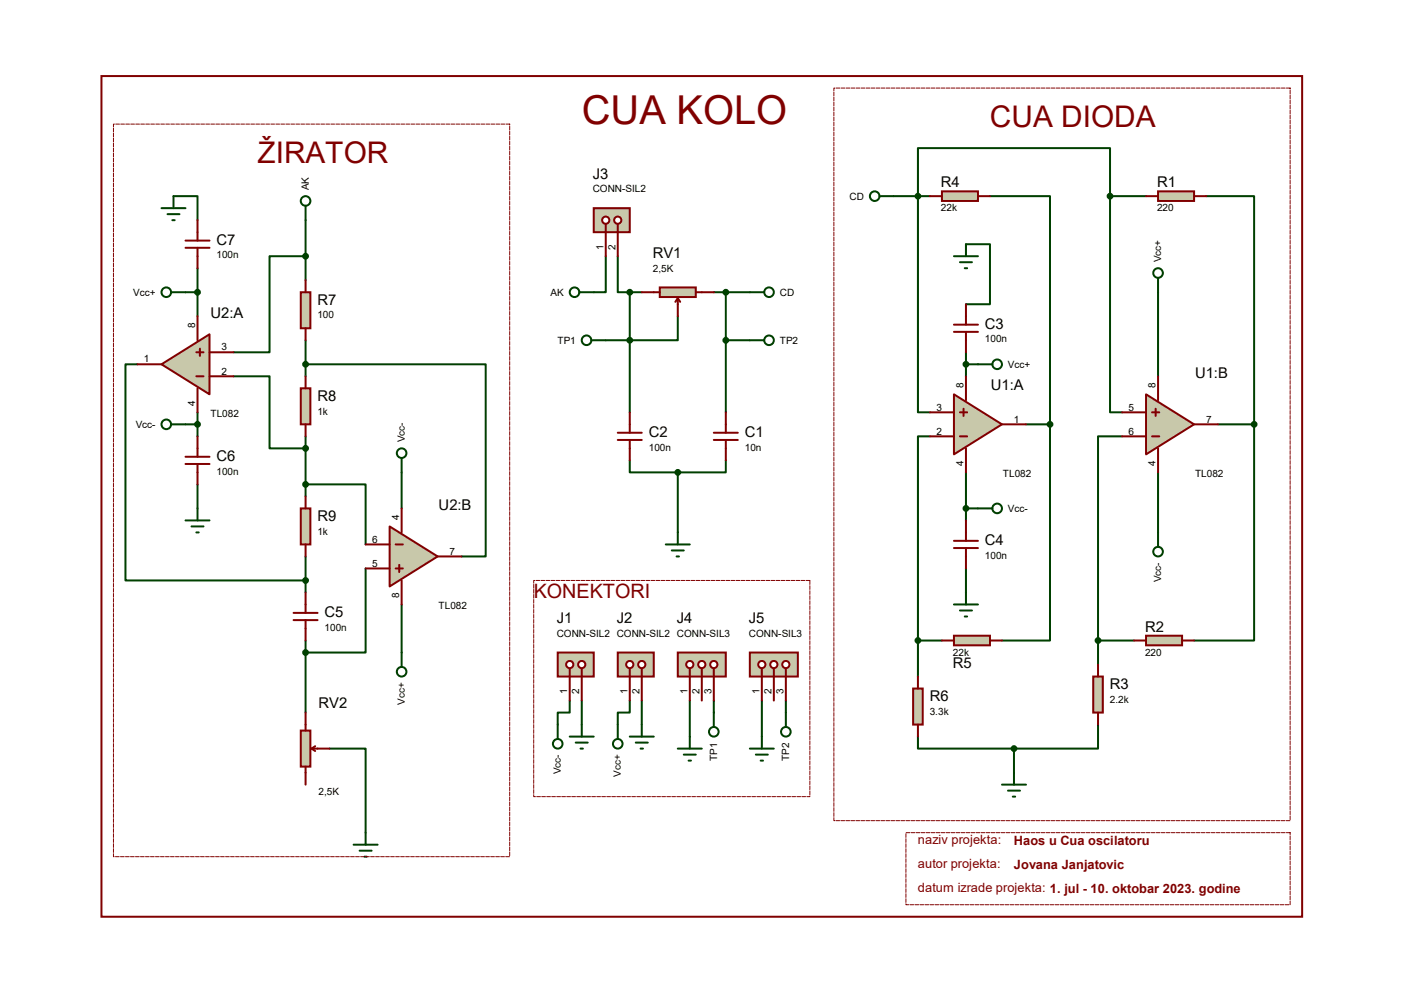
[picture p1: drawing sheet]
<svg xmlns="http://www.w3.org/2000/svg" width="297mm" height="210mm" viewBox="0 0 297 210" stroke-linecap="round" stroke-linejoin="round" font-family="sans-serif">
<g fill="none" stroke="#004000" stroke-width=".42">
<path d="M36.7 41.5h5.1v5.1M41.8 56.7v10.2M64.6 54.2h-7.6v20.3h-7.6M64.6 46.6v12.7M128.1 54.2v7.6h-2.5M130.7 54.2v7.6h2.5M189.1 41.5h7.6M204.3 51.6h5.1v12.7h-5.1M209.4 41.5h12.7v48.2M234.8 41.5v-10.2h-40.6v55.9h2.5M234.8 41.5v45.7h2.6M234.8 41.5h7.6"/>
<path d="M255.1 41.5h10.2v48.2M29.1 77h-2.6v45.8h38.1M39.2 61.8h2.6M49.4 79.6h7.6v15.2h7.6M64.6 77h38.1v40.7h-5M64.6 72v7.6M133.2 61.8h2.6M133.2 61.8v25.4M143.4 66.9v5.1h-15.3M151 61.8h7.6M153.5 72h5.1M153.5 61.8v25.4"/>
<path d="M204.3 74.5v5.1M204.3 77h2.6M245 61.8v17.8M39.2 89.7h2.6M41.8 87.2v5.1M64.6 92.3v12.7M85 99.9v7.6M133.2 97.4v2.5h10.2M143.4 99.9v12.7M153.5 97.4v2.5h-10.1M196.7 92.3h-2.5v43.2M204.3 99.9v10.2"/>
<path d="M217 89.7h5.1M222.1 89.7v45.8h-10.1M237.4 92.3h-5.1v43.2M245 99.9v12.7M257.7 89.7h7.6M265.3 89.7v45.8h-12.7M41.8 102.4v5.1M64.6 102.4h12.7v12.7M64.6 117.7v7.6M204.3 107.5h2.6M64.6 135.5v15.2M77.3 120.2v17.8h-12.7"/>
<path d="M85 127.8v10.2M194.2 135.5h5.1M194.2 135.5v7.6M204.3 120.2v5.1M232.3 135.5v5M232.3 135.5h7.6M69.7 158.3h7.6v17.8M120.5 148.2v2.5h-2.5v2.5M123.1 148.2v5M133.2 148.2v2.5h-2.5v2.5M135.8 148.2v5M145.9 148.2v7.6"/>
<path d="M151 148.2v2.5M161.2 148.2v7.6M166.2 148.2v2.5M194.2 155.8v2.5h20.3M214.5 158.3v5.1M232.3 153.2v5.1h-17.8"/>
</g>
<path d="M242.4 83.4l10.2 6.3-10.2 6.4z" fill="#c8c8aa" stroke="#800000" stroke-width=".42"/>
<path d="M245 79.6v5.1M237.4 92.3h5M237.4 87.2h5M243.7 92.3h1.5M243.7 87.2h1.5M244.5 86.4v1.6M245 94.8v5.1M252.6 89.7h5.1" fill="none" stroke="#800000" stroke-width=".42"/>
<path d="M34.2 77l10.1-6.3v12.7z" fill="#c8c8aa" stroke="#800000" stroke-width=".42"/>
<path d="M29.1 77h5.1M41.5 79.6h1.6M41.5 74.5h1.6M41.8 66.9v5.1M42.3 73.7v1.6M44.3 79.6h5.1M44.3 74.5h5.1M41.8 82.1v5.1" fill="none" stroke="#800000" stroke-width=".42"/>
<path d="M82.4 111.3l10.2 6.4-10.2 6.3z" fill="#c8c8aa" stroke="#800000" stroke-width=".42"/>
<path d="M77.3 115.1h5.1M83.7 115.1h1.5M84.5 119.5v1.5M85 107.5v5.1M92.6 117.7h5.1M77.3 120.2h5.1M83.7 120.2h1.5M85 122.8v5" fill="none" stroke="#800000" stroke-width=".42"/>
<path d="M245 40.5h7.6v2h-7.6z" fill="#c8c8aa" stroke="#800000" stroke-width=".42"/>
<path d="M242.4 41.5h2.6M252.6 41.5h2.5" fill="none" stroke="#800000" stroke-width=".42"/>
<path d="M242.4 134.5h7.7v2h-7.7z" fill="#c8c8aa" stroke="#800000" stroke-width=".42"/>
<path d="M239.9 135.5h2.5M250.1 135.5h2.5" fill="none" stroke="#800000" stroke-width=".42"/>
<path d="M231.3 143.1h2v7.6h-2z" fill="#c8c8aa" stroke="#800000" stroke-width=".42"/>
<path d="M232.3 140.5v2.6M232.3 150.7v2.5" fill="none" stroke="#800000" stroke-width=".42"/>
<path d="M199.3 40.5h7.6v2h-7.6z" fill="#c8c8aa" stroke="#800000" stroke-width=".42"/>
<path d="M196.7 41.5h2.6M206.9 41.5h2.5" fill="none" stroke="#800000" stroke-width=".42"/>
<path d="M201.8 134.5h7.6v2h-7.6z" fill="#c8c8aa" stroke="#800000" stroke-width=".42"/>
<path d="M199.3 135.5h2.5M209.4 135.5h2.6" fill="none" stroke="#800000" stroke-width=".42"/>
<path d="M193.2 145.6h2v7.6h-2z" fill="#c8c8aa" stroke="#800000" stroke-width=".42"/>
<path d="M194.2 143.1v2.5M194.2 153.2v2.6" fill="none" stroke="#800000" stroke-width=".42"/>
<path d="M63.6 61.8h2.1v7.6h-2.1z" fill="#c8c8aa" stroke="#800000" stroke-width=".42"/>
<path d="M64.6 59.3v2.5M64.6 69.4v2.6" fill="none" stroke="#800000" stroke-width=".42"/>
<path d="M63.6 82.1h2.1v7.6h-2.1z" fill="#c8c8aa" stroke="#800000" stroke-width=".42"/>
<path d="M64.6 79.6v2.5M64.6 89.7v2.6" fill="none" stroke="#800000" stroke-width=".42"/>
<path d="M63.6 107.5h2.1v7.6h-2.1z" fill="#c8c8aa" stroke="#800000" stroke-width=".42"/>
<g fill="none" stroke="#800000" stroke-width=".42">
<path d="M130.7 91.5h5.1M130.7 93h5.1M133.2 87.2v4.3M133.2 93v4.4M151 91.5h5.1M151 93h5.1M153.5 87.2v4.3M153.5 93v4.4M64.6 105v2.5M64.6 115.1v2.6M201.8 114.4h5.1M201.8 115.9h5.1"/>
<path d="M204.3 110.1v4.3M204.3 115.9v4.3M62.1 129.6h5.1M62.1 131.1h5.1M64.6 125.3v4.3M64.6 131.1v4.4"/>
</g>
<g fill="#004000" stroke="#004000" stroke-width=".42">
<circle cx="265.3" cy="89.7" r=".51"/>
<circle cx="232.3" cy="135.5" r=".51"/>
<circle cx="222.1" cy="89.7" r=".51"/>
</g>
<g fill="none" stroke="#004000" stroke-width=".42">
<path d="M130.7 153.2v3.1M74.8 178.6h5.1M76.1 179.9h2.5M77.3 176.1v2.5M212 165.9h5M213.2 167.2h2.6M214.2 168.5h.6M214.5 163.4v2.5M77.1 181.2h.5"/>
<circle cx="130.7" cy="157.3" r="1.02"/>
</g>
<path d="M201.8 83.4l10.2 6.3-10.2 6.4z" fill="#c8c8aa" stroke="#800000" stroke-width=".42"/>
<path d="M201.8 68.7h5.1M201.8 70.2h5.1M204.3 64.3v4.4M204.3 70.2v4.3M204.3 79.6v5.1M196.7 92.3h5.1M196.7 87.2h5.1M203.1 92.3h1.5M203.1 87.2h1.5M203.8 86.4v1.6M204.3 94.8v5.1M212 89.7h5" fill="none" stroke="#800000" stroke-width=".42"/>
<g fill="none" stroke="#004000" stroke-width=".42">
<path d="M245 58.8v3M206.9 77h3M206.9 107.5h3M245 112.6v3.1M118 153.2v3.1"/>
<circle cx="245" cy="57.7" r="1.02"/>
<circle cx="210.9" cy="77" r="1.02"/>
<circle cx="210.9" cy="107.5" r="1.02"/>
<circle cx="245" cy="116.7" r="1.02"/>
<circle cx="118" cy="157.3" r="1.02"/>
</g>
<g fill="#004000" stroke="#004000" stroke-width=".42">
<circle cx="194.2" cy="135.5" r=".51"/>
<circle cx="194.2" cy="41.5" r=".51"/>
</g>
<path d="M139.6 60.8h7.6v2h-7.6z" fill="#c8c8aa" stroke="#800000" stroke-width=".42"/>
<path d="M135.8 61.8h3.8M143.4 63.1l-.5 .7M143.4 63.1l.5 .7M143.4 63.1v3.8M147.2 61.8h3.8" fill="none" stroke="#800000" stroke-width=".42"/>
<circle cx="153.5" cy="61.8" r=".51" fill="#004000" stroke="#004000" stroke-width=".42"/>
<path d="M63.6 154.5h2.1v7.6h-2.1z" fill="#c8c8aa" stroke="#800000" stroke-width=".42"/>
<g fill="none" stroke="#800000" stroke-width=".42">
<path d="M21.5 16.1h254v177.8h-254zM39.2 50.9h5.1M39.2 52.4h5.1M41.8 46.6v4.3M41.8 52.4v4.3M39.2 96.6h5.1M39.2 98.1h5.1M41.8 92.3v4.3M41.8 98.1v4.3M64.6 150.7v3.8M65.9 158.3l.8 .5M65.9 158.3h3.8"/>
<path d="M66.7 157.8l-.8 .5M64.6 162.1v3.8"/>
</g>
<g fill="#004000" stroke="#004000" stroke-width=".42">
<circle cx="64.6" cy="102.4" r=".51"/>
<circle cx="64.6" cy="138" r=".51"/>
<circle cx="64.6" cy="77" r=".51"/>
<circle cx="133.2" cy="72" r=".51"/>
<circle cx="64.6" cy="54.2" r=".51"/>
<circle cx="64.6" cy="94.8" r=".51"/>
<circle cx="64.6" cy="122.8" r=".51"/>
<circle cx="234.8" cy="41.5" r=".51"/>
<circle cx="143.4" cy="99.9" r=".51"/>
<circle cx="204.3" cy="107.5" r=".51"/>
<circle cx="204.3" cy="77" r=".51"/>
<circle cx="41.8" cy="61.8" r=".51"/>
<circle cx="41.8" cy="89.7" r=".51"/>
</g>
<g fill="none" stroke="#004000" stroke-width=".42">
<path d="M34.2 44h5M35.4 45.3h2.6M36.4 46.6h.6M36.7 41.5v2.5M64.6 43.5v3.1M186.1 41.5h3M201.8 54.2h5.1M203.1 55.5h2.5M204.1 56.7h.5M204.3 51.6v2.6M36.2 61.8h3M122.6 61.8h3"/>
<path d="M158.6 61.8h3.1M36.2 89.7h3M85 96.9v3M39.2 110.1h5.1M40.5 111.3h2.6M41.5 112.6h.5M41.8 107.5v2.6M140.8 115.1h5.1M142.1 116.4h2.6M143.1 117.7h.5M143.4 112.6v2.5M85 138v3.1"/>
<path d="M201.8 127.8h5.1M203.1 129.1h2.5M204.1 130.4h.5M204.3 125.3v2.5M120.5 155.8h5.1M121.8 157.1h2.5M122.8 158.3h.5M123.1 153.2v2.6"/>
<circle cx="64.6" cy="42.5" r="1.02"/>
<circle cx="185" cy="41.5" r="1.02"/>
<circle cx="35.2" cy="61.8" r="1.02"/>
<circle cx="121.5" cy="61.8" r="1.02"/>
<circle cx="162.7" cy="61.8" r="1.02"/>
<circle cx="35.2" cy="89.7" r="1.02"/>
<circle cx="85" cy="95.8" r="1.02"/>
<circle cx="85" cy="142.1" r="1.02"/>
</g>
<path d="M176.4 18.6h96.5v155h-96.5zM24 26.2h83.8v155h-83.8zM112.9 122.8h58.4v45.7h-58.4z" fill="none" stroke="#800000" stroke-width=".21" stroke-dasharray=".8 .3"/>
<path d="M118 138h7.6v5.1h-7.6z" fill="#c8c8aa" stroke="#800000" stroke-width=".42"/>
<path d="M120.5 141.3v1.8" fill="none" stroke="#800000" stroke-width=".42"/>
<circle cx="120.5" cy="140.5" r=".76" fill="#fff" stroke="#800000" stroke-width=".42"/>
<path d="M123.1 141.3v1.8" fill="none" stroke="#800000" stroke-width=".42"/>
<circle cx="123.1" cy="140.5" r=".76" fill="#fff" stroke="#800000" stroke-width=".42"/>
<path d="M120.5 143.1v5.1M123.1 143.1v5.1" fill="none" stroke="#800000" stroke-width=".42"/>
<path d="M130.7 138h7.6v5.1h-7.6z" fill="#c8c8aa" stroke="#800000" stroke-width=".42"/>
<path d="M133.2 141.3v1.8" fill="none" stroke="#800000" stroke-width=".42"/>
<circle cx="133.2" cy="140.5" r=".76" fill="#fff" stroke="#800000" stroke-width=".42"/>
<path d="M135.8 141.3v1.8" fill="none" stroke="#800000" stroke-width=".42"/>
<circle cx="135.8" cy="140.5" r=".76" fill="#fff" stroke="#800000" stroke-width=".42"/>
<path d="M133.2 143.1v5.1M135.8 143.1v5.1" fill="none" stroke="#800000" stroke-width=".42"/>
<path d="M133.2 155.8h5.1M134.5 157.1h2.5M135.5 158.3h.5M135.8 153.2v2.6" fill="none" stroke="#004000" stroke-width=".42"/>
<path d="M125.6 44h7.6v5.1h-7.6z" fill="#c8c8aa" stroke="#800000" stroke-width=".42"/>
<path d="M128.1 47.3v1.8" fill="none" stroke="#800000" stroke-width=".42"/>
<circle cx="128.1" cy="46.6" r=".76" fill="#fff" stroke="#800000" stroke-width=".42"/>
<path d="M130.7 47.3v1.8" fill="none" stroke="#800000" stroke-width=".42"/>
<circle cx="130.7" cy="46.6" r=".76" fill="#fff" stroke="#800000" stroke-width=".42"/>
<path d="M128.1 49.1v5.1M130.7 49.1v5.1" fill="none" stroke="#800000" stroke-width=".42"/>
<circle cx="133.2" cy="61.8" r=".51" fill="#004000" stroke="#004000" stroke-width=".42"/>
<path d="M143.4 158.3h5.1M144.7 159.6h2.5M145.9 155.8v2.5M158.6 158.3h5.1M159.9 159.6h2.5M161.2 155.8v2.5M145.7 160.9h.5M160.9 160.9h.5" fill="none" stroke="#004000" stroke-width=".42"/>
<path d="M143.4 138h10.1v5.1h-10.1z" fill="#c8c8aa" stroke="#800000" stroke-width=".42"/>
<path d="M145.9 141.3v1.8" fill="none" stroke="#800000" stroke-width=".42"/>
<circle cx="145.9" cy="140.5" r=".76" fill="#fff" stroke="#800000" stroke-width=".42"/>
<path d="M148.5 141.3v1.8" fill="none" stroke="#800000" stroke-width=".42"/>
<circle cx="148.5" cy="140.5" r=".76" fill="#fff" stroke="#800000" stroke-width=".42"/>
<path d="M151 141.3v1.8" fill="none" stroke="#800000" stroke-width=".42"/>
<circle cx="151" cy="140.5" r=".76" fill="#fff" stroke="#800000" stroke-width=".42"/>
<path d="M145.9 143.1v5.1M148.5 143.1v5.1M151 143.1v5.1" fill="none" stroke="#800000" stroke-width=".42"/>
<path d="M158.6 138h10.2v5.1h-10.2z" fill="#c8c8aa" stroke="#800000" stroke-width=".42"/>
<path d="M161.2 141.3v1.8" fill="none" stroke="#800000" stroke-width=".42"/>
<circle cx="161.2" cy="140.5" r=".76" fill="#fff" stroke="#800000" stroke-width=".42"/>
<path d="M163.7 141.3v1.8" fill="none" stroke="#800000" stroke-width=".42"/>
<circle cx="163.7" cy="140.5" r=".76" fill="#fff" stroke="#800000" stroke-width=".42"/>
<path d="M166.2 141.3v1.8" fill="none" stroke="#800000" stroke-width=".42"/>
<circle cx="166.2" cy="140.5" r=".76" fill="#fff" stroke="#800000" stroke-width=".42"/>
<path d="M161.2 143.1v5.1M163.7 143.1v5.1M166.2 143.1v5.1" fill="none" stroke="#800000" stroke-width=".42"/>
<g fill="none" stroke="#004000" stroke-width=".42">
<path d="M125.1 72h3M158.6 72h3.1M151 150.7v3.1M166.2 150.7v3.1"/>
<circle cx="124.1" cy="72" r="1.02"/>
<circle cx="162.7" cy="72" r="1.02"/>
<circle cx="151" cy="154.8" r="1.02"/>
<circle cx="166.2" cy="154.8" r="1.02"/>
</g>
<g fill="#004000" stroke="#004000" stroke-width=".42">
<circle cx="153.5" cy="72" r=".51"/>
<circle cx="214.5" cy="158.3" r=".51"/>
</g>
<path d="M191.6 176.1h81.3v15.2h-81.3z" fill="none" stroke="#800000" stroke-width=".21" stroke-dasharray=".8 .3"/>
<text font-size="8.4" fill="#800000" x="123.1" y="26.2">CUA KOLO</text>
<g font-size="6.3" fill="#800000">
<text x="209.4" y="26.9">CUA DIODA</text>
<text x="54.5" y="34.5">ŽIRATOR</text>
</g>
<text font-size="4.2" fill="#800000" x="112.9" y="126.6">KONEKTORI</text>
<g font-size="3.1">
<text x="125.4" y="37.8">J3</text>
<text x="199.1" y="39.6">R4</text>
<text x="244.8" y="39.6">R1</text>
<text x="45.8" y="51.7">C7</text>
<text x="138.1" y="54.5">RV1</text>
<text x="67.1" y="64.4">R7</text>
<text x="44.5" y="67.3">U2:A</text>
<text x="208.4" y="69.5">C3</text>
<text x="209.6" y="82.5">U1:A</text>
<text x="252.8" y="80">U1:B</text>
<text x="67.1" y="84.8">R8</text>
<text x="137.2" y="92.4">C2</text>
<text x="157.6" y="92.4">C1</text>
<text x="45.8" y="97.5">C6</text>
<text x="92.8" y="107.9">U2:B</text>
<text x="67.1" y="110.2">R9</text>
<text x="208.4" y="115.2">C4</text>
<text x="68.7" y="130.5">C5</text>
<text x="117.8" y="131.7">J1</text>
<text x="130.5" y="131.7">J2</text>
<text x="143.2" y="131.7">J4</text>
<text x="158.4" y="131.7">J5</text>
<text x="242.2" y="133.6">R2</text>
<text x="201.6" y="141.2">R5</text>
<text x="67.4" y="149.8">RV2</text>
<text x="196.7" y="148.3">R6</text>
<text x="234.8" y="145.7">R3</text>
</g>
<g font-size="2.7" fill="#800000">
<text x="194.2" y="178.6">naziv projekta:</text>
<text x="214.5" y="178.6">Haos u Cua oscilatoru</text>
<text x="194.2" y="183.6">autor projekta:</text>
<text x="214.5" y="183.7">Jovana Janjatovic</text>
<text x="194.2" y="188.7">datum izrade projekta: 1. jul - 10. oktobar 2023. godine</text>
</g>
<g font-size="2.1">
<text x="65.3" y="40.2" transform="rotate(-90 65.3 40.2)">AK</text>
<text x="125.4" y="40.7">CONN-SIL2</text>
<text x="179.7" y="42.2">CD</text>
<text x="199.1" y="44.7">22k</text>
<text x="244.8" y="44.7">220</text>
<text x="127.6" y="52.8" transform="rotate(-90 127.6 52.8)">1</text>
<text x="130.2" y="52.8" transform="rotate(-90 130.2 52.8)">2</text>
<text x="45.8" y="54.7">100n</text>
<text x="138.1" y="57.4">2,5K</text>
<text x="245.7" y="55.5" transform="rotate(-90 245.7 55.5)">Vcc+</text>
<text x="28.2" y="62.6">Vcc+</text>
<text x="116.5" y="62.6">AK</text>
<text x="165" y="62.6">CD</text>
<text x="41.3" y="69.4" transform="rotate(-90 41.3 69.4)">8</text>
<text x="67.1" y="67.4">100</text>
<text x="30.4" y="76.7">1</text>
<text x="46.9" y="74.1">3</text>
<text x="117.9" y="72.7">TP1</text>
<text x="165" y="72.7">TP2</text>
<text x="208.4" y="72.4">100n</text>
<text x="213.2" y="77.8">Vcc+</text>
<text x="46.9" y="79.2">2</text>
<text x="203.8" y="82.1" transform="rotate(-90 203.8 82.1)">8</text>
<text x="244.5" y="82.1" transform="rotate(-90 244.5 82.1)">8</text>
<text x="41.3" y="85.9" transform="rotate(-90 41.3 85.9)">4</text>
<text x="44.5" y="88.1">TL082</text>
<text x="67.1" y="87.7">1k</text>
<text x="198.1" y="86.8">3</text>
<text x="214.5" y="89.4">1</text>
<text x="238.7" y="86.8">5</text>
<text x="255.1" y="89.4">7</text>
<text x="28.7" y="90.5">Vcc-</text>
<text x="85.6" y="93.6" transform="rotate(-90 85.6 93.6)">Vcc-</text>
<text x="137.2" y="95.3">100n</text>
<text x="157.6" y="95.3">10n</text>
<text x="198.1" y="91.9">2</text>
<text x="238.7" y="91.9">6</text>
<text x="45.8" y="100.4">100n</text>
<text x="203.8" y="98.6" transform="rotate(-90 203.8 98.6)">4</text>
<text x="212.2" y="100.8">TL082</text>
<text x="244.5" y="98.6" transform="rotate(-90 244.5 98.6)">4</text>
<text x="252.8" y="100.8">TL082</text>
<text x="67.1" y="113.1">1k</text>
<text x="84.5" y="110.1" transform="rotate(-90 84.5 110.1)">4</text>
<text x="213.2" y="108.3">Vcc-</text>
<text x="78.7" y="119.8">5</text>
<text x="78.7" y="114.8">6</text>
<text x="95.1" y="117.3">7</text>
<text x="208.4" y="118.2">100n</text>
<text x="245.7" y="123.1" transform="rotate(-90 245.7 123.1)">Vcc-</text>
<text x="84.5" y="126.5" transform="rotate(-90 84.5 126.5)">8</text>
<text x="92.8" y="128.7">TL082</text>
<text x="68.7" y="133.4">100n</text>
<text x="117.8" y="134.7">CONN-SIL2 CONN-SIL2 CONN-SIL3</text>
<text x="158.4" y="134.7">CONN-SIL3</text>
<text x="201.6" y="138.6">22k</text>
<text x="242.2" y="138.6">220</text>
<text x="85.6" y="149.1" transform="rotate(-90 85.6 149.1)">Vcc+</text>
<text x="120" y="146.8" transform="rotate(-90 120 146.8)">1</text>
<text x="122.6" y="146.8" transform="rotate(-90 122.6 146.8)">2</text>
<text x="132.7" y="146.8" transform="rotate(-90 132.7 146.8)">1</text>
<text x="135.3" y="146.8" transform="rotate(-90 135.3 146.8)">2</text>
<text x="145.4" y="146.8" transform="rotate(-90 145.4 146.8)">1</text>
<text x="148" y="146.8" transform="rotate(-90 148 146.8)">2</text>
<text x="150.5" y="146.8" transform="rotate(-90 150.5 146.8)">3</text>
<text x="160.7" y="146.8" transform="rotate(-90 160.7 146.8)">1</text>
<text x="163.2" y="146.8" transform="rotate(-90 163.2 146.8)">2</text>
<text x="165.7" y="146.8" transform="rotate(-90 165.7 146.8)">3</text>
<text x="234.8" y="148.6">2.2k</text>
<text x="196.7" y="151.2">3.3k</text>
<text x="151.7" y="160.9" transform="rotate(-90 151.7 160.9)">TP1</text>
<text x="166.9" y="160.9" transform="rotate(-90 166.9 160.9)">TP2</text>
<text x="118.7" y="163.8" transform="rotate(-90 118.7 163.8)">Vcc-</text>
<text x="131.4" y="164.3" transform="rotate(-90 131.4 164.3)">Vcc+</text>
<text x="67.4" y="168.1">2,5K</text>
</g>
</svg>
